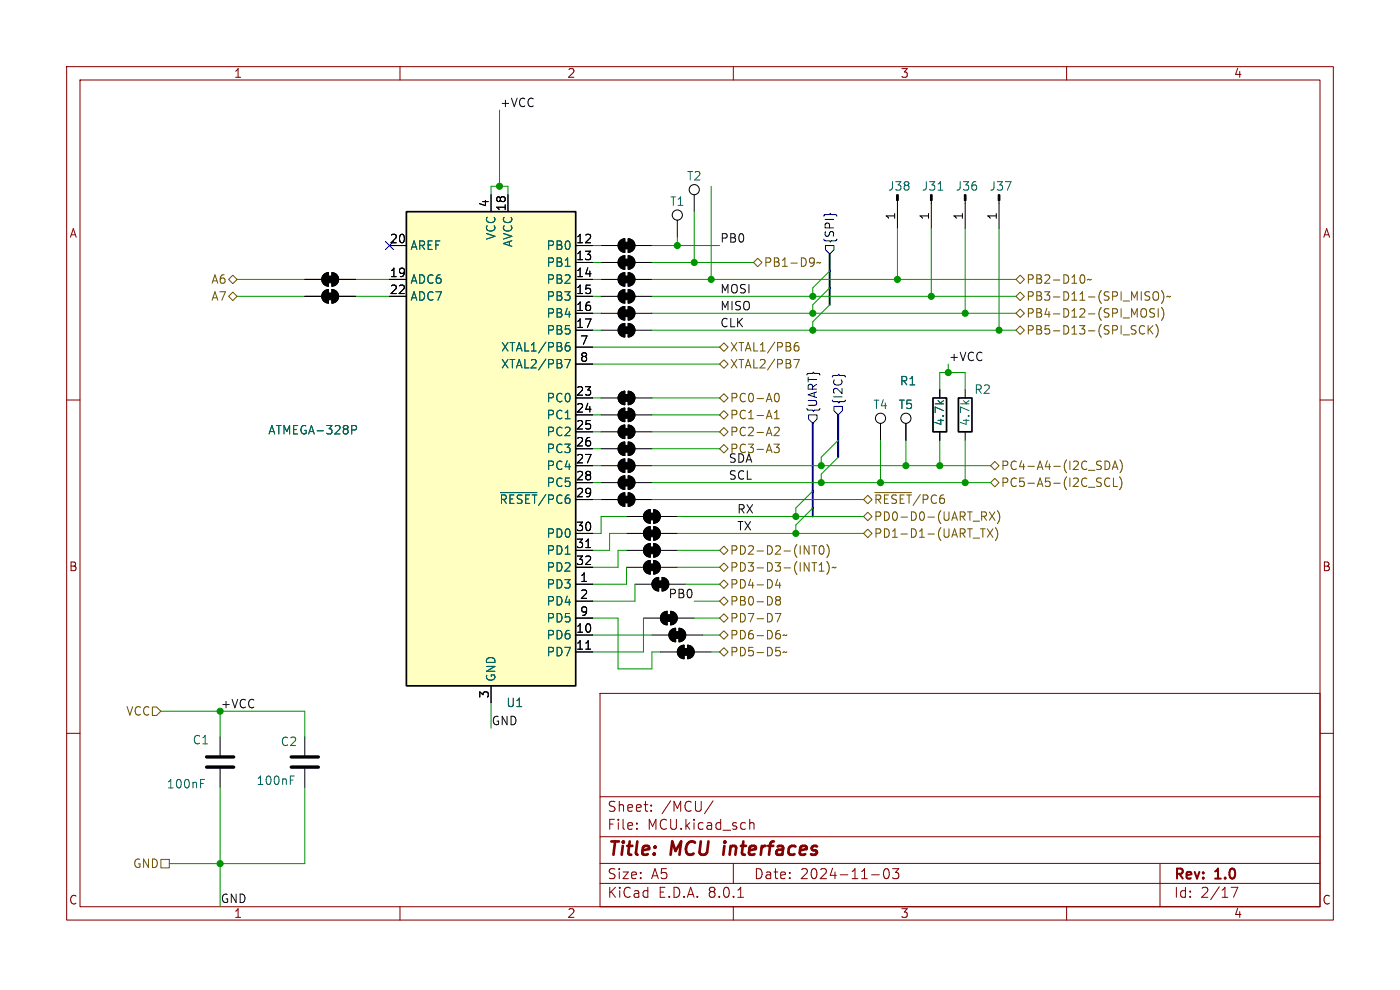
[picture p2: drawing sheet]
<svg xmlns="http://www.w3.org/2000/svg" width="297mm" height="210mm" viewBox="0 0 297 210" stroke-linecap="round" stroke-linejoin="round" font-family="sans-serif">
<g fill="none" stroke="#840000" stroke-width=".22">
<path d="M14.1 14.1h268.8v181.1h-268.8zM17 17h263v175.3h-263zM84.9 14.1v2.9M155.6 14.1v2.9M226.3 14.1v2.9M14.1 84.9h2.9M280 84.9h2.9M14.1 155.6h2.9M127.3 147.1h152.7v45.2h-152.7zM280 155.6h2.9M127.3 177.5h152.7M127.3 169h152.7"/>
<path d="M135.1 175.7v.2M135.1 174.6v.2M138.1 171.9v.2M138.1 170.8v.2M151.3 169.9l-1.8 2.7M159.1 173.8v2.1M159.1 174.7a.53 .53 0 0 1 .9 .1v1.1M84.9 192.3v2.9M127.3 187.4h152.7M127.3 183.2h152.7M155.6 192.3v2.9M155.6 183.2v4.2"/>
<path d="M156.5 190.3h1.2M184.9 185.6h1.6M187.6 184.5l.5-.2a1.33 1.33 0 0 1 0 2.1h-.2a1.29 1.29 0 0 1-.3-1.9zM189.4 184.3h1.3l-.7 .8a.58 .58 0 0 1 .7 .4v.5l-.2 .3-.8 .1-.3-.2M226.3 192.3v2.9M246.1 183.2v9.1M261.2 188.2h1.4l-.9 2.1"/>
</g>
<path d="M153.7 179.4l-.3 1.9" fill="none" stroke="#840000" stroke-width=".57"/>
<g fill="#000" stroke="#000" stroke-width=".22">
<path d="M132.2 51.4h1.4v1.4h-1.4zM132.2 58.6h1.4v1.4h-1.4zM132.2 55h1.4v1.4h-1.4zM131.5 51.1l.6-.4 .5-.1v2.9a1.44 1.44 0 0 1-1.4-.9 1.44 1.44 0 0 1 .3-1.5zM131.5 58.3l.6-.4 .5-.1v2.9a1.44 1.44 0 0 1-1.4-.9 1.44 1.44 0 0 1 .3-1.5zM131.5 54.7l.6-.4 .5-.1v2.9a1.44 1.44 0 0 1-1.4-.9 1.44 1.44 0 0 1 .3-1.5zM133.3 50.6a1.44 1.44 0 0 1 1.4 1.5 1.44 1.44 0 0 1-1.4 1.4zM133.3 54.2a1.44 1.44 0 0 1 1.4 1.5 1.44 1.44 0 0 1-1.4 1.4zM190.2 41.3h.4v1.2h-.4zM197.4 41.3h.3v1.2h-.3zM204.6 41.3h.3v1.2h-.3zM211.8 41.3h.3v1.2h-.3z"/>
<path d="M132.2 65.7h1.4v1.5h-1.4zM132.2 69.3h1.4v1.5h-1.4zM132.2 62.1h1.4v1.5h-1.4zM131.5 65.4l.6-.3 .5-.1v2.9a1.44 1.44 0 0 1-1.4-.9 1.44 1.44 0 0 1 .3-1.6zM131.5 69l.6-.3 .5-.1v2.9a1.44 1.44 0 0 1-1.4-.9 1.44 1.44 0 0 1 .3-1.6zM131.5 61.9l.6-.4 .5-.1v2.9a1.44 1.44 0 0 1-1.4-.9 1.44 1.44 0 0 1 .3-1.5zM133.3 65a1.44 1.44 0 0 1 1.4 1.5 1.44 1.44 0 0 1-1.4 1.4zM133.3 68.6a1.44 1.44 0 0 1 1.4 1.4 1.44 1.44 0 0 1-1.4 1.5zM133.3 61.4a1.44 1.44 0 0 1 1.4 1.5 1.44 1.44 0 0 1-1.4 1.4zM133.3 57.8a1.44 1.44 0 0 1 1.4 1.5 1.44 1.44 0 0 1-1.4 1.4zM132.2 105.3h1.4v1.4h-1.4zM132.2 101.7h1.4v1.4h-1.4z"/>
<path d="M131.5 105l.6-.4 .5-.1v2.9a1.44 1.44 0 0 1-1.4-.9 1.44 1.44 0 0 1 .3-1.5zM131.5 101.4l.6-.4 .5-.1v2.9a1.44 1.44 0 0 1-1.4-.9 1.44 1.44 0 0 1 .3-1.5zM133.3 104.5a1.44 1.44 0 0 1 1.4 1.5 1.44 1.44 0 0 1-1.4 1.4zM133.3 100.9a1.44 1.44 0 0 1 1.4 1.5 1.44 1.44 0 0 1-1.4 1.4zM137.6 116h1.4v1.5h-1.4zM137.6 112.4h1.4v1.5h-1.4zM136.9 115.7l.5-.3 .5-.1v2.9a1.44 1.44 0 0 1-1.3-.9 1.44 1.44 0 0 1 .3-1.6zM136.9 112.1l.5-.3 .5-.1v2.9a1.44 1.44 0 0 1-1.3-.9 1.44 1.44 0 0 1 .3-1.6zM138.7 115.3a1.44 1.44 0 0 1 1.4 1.4 1.44 1.44 0 0 1-1.4 1.5zM138.7 111.7a1.44 1.44 0 0 1 1.4 1.5 1.44 1.44 0 0 1-1.4 1.4zM143 134h1.4v1.4h-1.4zM142.3 133.7l.5-.3 .5-.1v2.8a1.44 1.44 0 0 1-1.3-.8 1.44 1.44 0 0 1 .3-1.6z"/>
<path d="M144 133.3a1.44 1.44 0 0 1 1.5 1.4 1.44 1.44 0 0 1-1.5 1.4zM144.8 137.6h1.4v1.4h-1.4zM144.1 137.3l.5-.3 .5-.1v2.8a1.44 1.44 0 0 1-1.3-.9 1.44 1.44 0 0 1 .3-1.5zM145.8 136.9a1.44 1.44 0 0 1 1.5 1.4 1.44 1.44 0 0 1-1.5 1.4z"/>
</g>
<g fill="none" stroke="#000" stroke-width=".22">
<path d="M127.5 52.1h3.6M127.5 59.3h3.6M127.5 55.7h3.6M131.5 51.1l.6-.4 .5-.1v2.9a1.44 1.44 0 0 1-1.4-.9 1.44 1.44 0 0 1 .3-1.5zM131.5 58.3l.6-.4 .5-.1v2.9a1.44 1.44 0 0 1-1.4-.9 1.44 1.44 0 0 1 .3-1.5zM131.5 54.7l.6-.4 .5-.1v2.9a1.44 1.44 0 0 1-1.4-.9 1.44 1.44 0 0 1 .3-1.5zM133.3 50.6a1.44 1.44 0 0 1 1.4 1.5 1.44 1.44 0 0 1-1.4 1.4zM133.3 57.8a1.44 1.44 0 0 1 1.4 1.5 1.44 1.44 0 0 1-1.4 1.4zM133.3 54.2a1.44 1.44 0 0 1 1.4 1.5 1.44 1.44 0 0 1-1.4 1.4zM134.7 52.1h3.6M134.7 59.3h3.6M134.7 55.7h3.6"/>
<path d="M190.4 42.5v6M197.6 42.5v6M204.8 42.5v6M211.9 42.5v6M127.5 66.5h3.6M127.5 70h3.6M127.5 62.9h3.6M131.5 65.4l.6-.3 .5-.1v2.9a1.44 1.44 0 0 1-1.4-.9 1.44 1.44 0 0 1 .3-1.6zM131.5 69l.6-.3 .5-.1v2.9a1.44 1.44 0 0 1-1.4-.9 1.44 1.44 0 0 1 .3-1.6zM131.5 61.9l.6-.4 .5-.1v2.9a1.44 1.44 0 0 1-1.4-.9 1.44 1.44 0 0 1 .3-1.5zM133.3 65a1.44 1.44 0 0 1 1.4 1.5 1.44 1.44 0 0 1-1.4 1.4zM133.3 68.6a1.44 1.44 0 0 1 1.4 1.4 1.44 1.44 0 0 1-1.4 1.5z"/>
<path d="M133.3 61.4a1.44 1.44 0 0 1 1.4 1.5 1.44 1.44 0 0 1-1.4 1.4zM134.7 66.5h3.6M134.7 70h3.6M134.7 62.9h3.6M127.5 106h3.6M127.5 102.4h3.6M131.5 105l.6-.4 .5-.1v2.9a1.44 1.44 0 0 1-1.4-.9 1.44 1.44 0 0 1 .3-1.5zM131.5 101.4l.6-.4 .5-.1v2.9a1.44 1.44 0 0 1-1.4-.9 1.44 1.44 0 0 1 .3-1.5zM132.9 116.7h3.6M132.9 113.2h3.6M133.3 104.5a1.44 1.44 0 0 1 1.4 1.5 1.44 1.44 0 0 1-1.4 1.4zM133.3 100.9a1.44 1.44 0 0 1 1.4 1.5 1.44 1.44 0 0 1-1.4 1.4z"/>
<path d="M134.7 106h3.6M134.7 102.4h3.6M136.9 115.7l.5-.3 .5-.1v2.9a1.44 1.44 0 0 1-1.3-.9 1.44 1.44 0 0 1 .3-1.6zM136.9 112.1l.5-.3 .5-.1v2.9a1.44 1.44 0 0 1-1.3-.9 1.44 1.44 0 0 1 .3-1.6zM138.7 115.3a1.44 1.44 0 0 1 1.4 1.4 1.44 1.44 0 0 1-1.4 1.5zM138.7 111.7a1.44 1.44 0 0 1 1.4 1.5 1.44 1.44 0 0 1-1.4 1.4zM140.1 116.7h3.6M140.1 113.2h3.6M138.3 134.7h3.6M140.1 138.3h3.6M142.3 133.7l.5-.3 .5-.1v2.8a1.44 1.44 0 0 1-1.3-.8 1.44 1.44 0 0 1 .3-1.6zM144 133.3a1.44 1.44 0 0 1 1.5 1.4 1.44 1.44 0 0 1-1.5 1.4z"/>
<path d="M144.1 137.3l.5-.3 .5-.1v2.8a1.44 1.44 0 0 1-1.3-.9 1.44 1.44 0 0 1 .3-1.5zM145.5 134.7h3.6M145.8 136.9a1.44 1.44 0 0 1 1.5 1.4 1.44 1.44 0 0 1-1.5 1.4zM147.3 138.3h3.6"/>
</g>
<path d="M199 40.3h1" fill="none" stroke="#006464" stroke-width=".22"/>
<path d="M86.2 44.9h35.9v100.6h-35.9z" fill="#ffffc2"/>
<path d="M86.2 44.9h35.9v100.6h-35.9zM197.9 84.4h2.9v7.2h-2.9zM203.3 84.4h2.9v7.2h-2.9z" fill="none" stroke="#000" stroke-width=".36"/>
<g fill="none" stroke="#000" stroke-width=".22">
<path d="M64.7 59.3h3.6M68.7 58.3l.5-.4 .5-.1v2.9a1.44 1.44 0 0 1-1.3-.9 1.44 1.44 0 0 1 .3-1.5zM70.4 57.8a1.44 1.44 0 0 1 1.4 1.5 1.44 1.44 0 0 1-1.4 1.4zM71.8 59.3h3.6M82.6 52.1h3.6M82.6 59.3h3.6M104.2 41.3v3.6M107.8 41.3v3.6M122.1 52.1h3.6M122.1 55.7h3.6M122.1 59.3h3.6M143.7 46.7v3.6"/>
<path d="M147.3 41.3v3.6M64.7 62.9h3.6M68.7 61.9l.5-.4 .5-.1v2.9a1.44 1.44 0 0 1-1.3-.9 1.44 1.44 0 0 1 .3-1.5zM70.4 61.4a1.44 1.44 0 0 1 1.4 1.5 1.44 1.44 0 0 1-1.4 1.4zM71.8 62.9h3.6M82.6 62.9h3.6M122.1 62.9h3.6M122.1 66.5h3.6M122.1 70h3.6M122.1 73.6h3.6M122.1 77.2h3.6M122.1 84.4h3.6"/>
<path d="M122.1 88h3.6M122.1 91.6h3.6M122.1 95.2h3.6M122.1 98.8h3.6M127.5 84.4h3.6M127.5 88h3.6M127.5 91.6h3.6M127.5 95.2h3.6M127.5 98.8h3.6M131.5 83.4l.6-.3 .5-.1v2.9a1.44 1.44 0 0 1-1.4-.9 1.44 1.44 0 0 1 .3-1.6zM131.5 87l.6-.3 .5-.1v2.8a1.44 1.44 0 0 1-1.4-.8 1.44 1.44 0 0 1 .3-1.6zM131.5 97.8l.6-.4 .5-.1v2.9a1.44 1.44 0 0 1-1.4-.9 1.44 1.44 0 0 1 .3-1.5z"/>
<path d="M131.5 90.6l.6-.3 .5-.1v2.8a1.44 1.44 0 0 1-1.4-.8 1.44 1.44 0 0 1 .3-1.6zM131.5 94.2l.6-.4h.5v2.8a1.44 1.44 0 0 1-1.4-.9 1.44 1.44 0 0 1 .3-1.5zM133.3 83a1.44 1.44 0 0 1 1.4 1.4 1.44 1.44 0 0 1-1.4 1.5zM133.3 86.6a1.44 1.44 0 0 1 1.4 1.4 1.44 1.44 0 0 1-1.4 1.4zM133.3 97.3a1.44 1.44 0 0 1 1.4 1.5 1.44 1.44 0 0 1-1.4 1.4zM133.3 90.2a1.44 1.44 0 0 1 1.4 1.4 1.44 1.44 0 0 1-1.4 1.4zM133.3 93.8a1.44 1.44 0 0 1 1.4 1.4 1.44 1.44 0 0 1-1.4 1.4zM134.7 84.4h3.6M134.7 88h3.6M134.7 91.6h3.6M134.7 95.2h3.6M134.7 98.8h3.6"/>
<path d="M186.8 89.8v3.6M192.2 89.8v3.6M199.4 82.6v1.8M199.4 91.6v1.8M204.8 82.6v1.8M204.8 91.6v1.8M122.1 102.4h3.6M122.1 106h3.6M122.1 113.2h3.6M122.1 116.7h3.6M124.3 116.2h1M132.9 109.6h3.6"/>
<path d="M136.9 119.3l.5-.3 .5-.1v2.9a1.44 1.44 0 0 1-1.3-.9 1.44 1.44 0 0 1 .3-1.6zM136.9 108.5l.5-.3 .5-.1v2.9a1.44 1.44 0 0 1-1.3-.9 1.44 1.44 0 0 1 .3-1.6zM138.7 118.9a1.44 1.44 0 0 1 1.4 1.4 1.44 1.44 0 0 1-1.4 1.5zM138.7 108.1a1.44 1.44 0 0 1 1.4 1.5 1.44 1.44 0 0 1-1.4 1.4zM140.1 109.6h3.6M122.1 123.9h3.6M122.1 134.7h3.6M122.1 138.3h3.6M122.1 127.5h3.6M122.1 120.3h3.6M122.1 131.1h3.6M124.3 137.7h1"/>
<path d="M132.9 120.3h3.6M134.7 123.9h3.6M136.5 131.1h3.6M138.7 122.9l.5-.3 .5-.1v2.9a1.44 1.44 0 0 1-1.3-.9 1.44 1.44 0 0 1 .3-1.6zM140.1 120.3h3.6M140.5 122.5a1.44 1.44 0 0 1 1.4 1.4 1.44 1.44 0 0 1-1.4 1.5zM140.5 130.1l.5-.3 .5-.1v2.9a1.44 1.44 0 0 1-1.3-.9 1.44 1.44 0 0 1 .3-1.6zM141.9 123.9h3.6M142.3 129.7a1.44 1.44 0 0 1 1.4 1.4 1.44 1.44 0 0 1-1.4 1.5zM143.7 131.1h3.6M46.7 156.3v3.9M64.7 156.3v3.9"/>
<path d="M104.2 145.5v3.6M46.7 163.1v3.9M64.7 163.1v3.9"/>
<circle cx="143.7" cy="45.6" r="1.08"/>
<circle cx="147.3" cy="40.2" r="1.08"/>
<circle cx="186.8" cy="88.7" r="1.08"/>
<circle cx="192.2" cy="88.7" r="1.08"/>
</g>
<path d="M119.8 76.3h1.2l-.8 1.8M120 73.5l.6-.2 .3 .4-.1 .7-.6 .1-.2-.2M120.8 72.7a.64 .64 0 0 0-.8 .4M74.6 90.3h.7l.3 .3-.1 .5-.9 .1M106.1 104.5h7.8M42.6 166.2h.6M42.6 165.3h.8M61.6 165.5h.6M61.6 164.6h.8" fill="none" stroke="#006464" stroke-width=".22"/>
<g fill="#000" stroke="#000" stroke-width=".22">
<path d="M69.3 58.6h1.5v1.4h-1.5zM68.7 58.3l.5-.4 .5-.1v2.9a1.44 1.44 0 0 1-1.3-.9 1.44 1.44 0 0 1 .3-1.5zM69.3 62.1h1.5v1.5h-1.5zM68.7 61.9l.5-.4 .5-.1v2.9a1.44 1.44 0 0 1-1.3-.9 1.44 1.44 0 0 1 .3-1.5zM70.4 61.4a1.44 1.44 0 0 1 1.4 1.5 1.44 1.44 0 0 1-1.4 1.4zM70.4 57.8a1.44 1.44 0 0 1 1.4 1.5 1.44 1.44 0 0 1-1.4 1.4zM132.2 83.7h1.4v1.4h-1.4zM132.2 87.3h1.4v1.4h-1.4zM132.2 98.1h1.4v1.4h-1.4zM132.2 90.9h1.4v1.4h-1.4zM132.2 94.5h1.4v1.4h-1.4zM131.5 83.4l.6-.3 .5-.1v2.9a1.44 1.44 0 0 1-1.4-.9 1.44 1.44 0 0 1 .3-1.6z"/>
<path d="M131.5 87l.6-.3 .5-.1v2.8a1.44 1.44 0 0 1-1.4-.8 1.44 1.44 0 0 1 .3-1.6zM131.5 97.8l.6-.4 .5-.1v2.9a1.44 1.44 0 0 1-1.4-.9 1.44 1.44 0 0 1 .3-1.5zM131.5 90.6l.6-.3 .5-.1v2.8a1.44 1.44 0 0 1-1.4-.8 1.44 1.44 0 0 1 .3-1.6zM131.5 94.2l.6-.4h.5v2.8a1.44 1.44 0 0 1-1.4-.9 1.44 1.44 0 0 1 .3-1.5zM133.3 83a1.44 1.44 0 0 1 1.4 1.4 1.44 1.44 0 0 1-1.4 1.5zM133.3 86.6a1.44 1.44 0 0 1 1.4 1.4 1.44 1.44 0 0 1-1.4 1.4zM133.3 90.2a1.44 1.44 0 0 1 1.4 1.4 1.44 1.44 0 0 1-1.4 1.4zM133.3 93.8a1.44 1.44 0 0 1 1.4 1.4 1.44 1.44 0 0 1-1.4 1.4zM133.3 97.3a1.44 1.44 0 0 1 1.4 1.5 1.44 1.44 0 0 1-1.4 1.4zM137.6 119.6h1.4v1.5h-1.4zM137.6 108.8h1.4v1.5h-1.4zM136.9 119.3l.5-.3 .5-.1v2.9a1.44 1.44 0 0 1-1.3-.9 1.44 1.44 0 0 1 .3-1.6z"/>
<path d="M136.9 108.5l.5-.3 .5-.1v2.9a1.44 1.44 0 0 1-1.3-.9 1.44 1.44 0 0 1 .3-1.6zM138.7 108.1a1.44 1.44 0 0 1 1.4 1.5 1.44 1.44 0 0 1-1.4 1.4zM138.7 118.9a1.44 1.44 0 0 1 1.4 1.4 1.44 1.44 0 0 1-1.4 1.5zM139.4 123.2h1.4v1.4h-1.4zM138.7 122.9l.5-.3 .5-.1v2.9a1.44 1.44 0 0 1-1.3-.9 1.44 1.44 0 0 1 .3-1.6zM140.5 122.5a1.44 1.44 0 0 1 1.4 1.4 1.44 1.44 0 0 1-1.4 1.5zM141.2 130.4h1.4v1.4h-1.4zM140.5 130.1l.5-.3 .5-.1v2.9a1.44 1.44 0 0 1-1.3-.9 1.44 1.44 0 0 1 .3-1.6zM142.3 129.7a1.44 1.44 0 0 1 1.4 1.4 1.44 1.44 0 0 1-1.4 1.5z"/>
</g>
<path d="M43.8 160.6h5.8M43.8 162.7h5.8M61.8 160.6h5.7M61.8 162.7h5.7" fill="none" stroke="#000" stroke-width=".72"/>
<g fill="none" stroke="#725600" stroke-width=".22">
<path d="M49.4 58.4l.9 .9-.9 .9-.9-.9zM159.9 55.7l.9-.9 .8 .9-.8 .9zM174.1 55.6l-.2 .2-.4-.2-.2 .2M216.4 58.4l.9 .9-.9 .9-.9-.9zM229.9 58.4l.2 .6-.2 1M231.5 59.2l-.2 .2-.4-.2-.2 .2M48.5 62.9l.9-.9 .9 .9-.9 .9zM152.7 77.2l.9-.9 .9 .9-.9 .9zM153.6 72.7l.9 .9-.9 .9-.9-.9zM168.4 76.3h1.2l-.8 1.8M168.6 73.5l.6-.2 .3 .4-.2 .7-.5 .1-.2-.2M169.3 72.7a.64 .64 0 0 0-.7 .4"/>
<path d="M215.5 62.9l.9-.9 .9 .9-.9 .9zM215.5 70l.9-.9 .9 .9-.9 .9zM216.4 65.6l.9 .9-.9 .9-.9-.9zM242.5 65.5a.6 .6 0 0 1 .7 .6v.6a.6 .6 0 0 1-.7 .6M242.8 69.2a.72 .72 0 0 0-.9 0 .72 .72 0 0 0-.2 .9 .67 .67 0 0 0 .3 .7 .67 .67 0 0 0 .8-.1M243.6 69.1v1.8M243.8 69.8l.8 1.1M244.6 69.1l-1 1M244.7 62.1a.6 .6 0 0 1 .7-.2 .6 .6 0 0 1 .4 .6v.6a.6 .6 0 0 1-.6 .6 .6 .6 0 0 1-.6-.6zM244.9 65.6l-.6-.1-.3 .2v.5l.8 .3 .1 .4-.3 .4-.7-.1M245.2 68.8a2.06 2.06 0 0 1 0 2.8M245.7 65.5v1.8"/>
<path d="M246.4 61.6a2.06 2.06 0 0 1 0 2.8M246.4 65.2a2.06 2.06 0 0 1 0 2.8M248.4 62.8l-.3 .2-.3-.2-.3 .2M152.7 88l.9-.9 .9 .9-.9 .9zM152.7 84.4l.9-.9 .9 .9-.9 .9zM152.7 91.6l.9-.9 .9 .9-.9 .9zM153.6 94.3l.9 .9-.9 .9-.9-.9zM164.2 94.2h1.1l-.6 .7 .5 .2v.7l-.2 .2h-.5l-.3-.2M164.3 90.8l.7-.2 .2 .2 .1 .3-1.1 1.3h1.1M164.3 88.8h1M164.3 87.5l.5-.5v1.8M164.5 83.6l.2-.2a.97 .97 0 0 1 .7 .8 .97 .97 0 0 1-.3 1h-.2a.97 .97 0 0 1-.4-1.6z"/>
<path d="M210.1 98.8l.9-.9 .9 .9-.9 .9zM234.4 97.8a.91 .91 0 0 1 1.1 .9 .91 .91 0 0 1-1.1 .9M236 99.6l.6-1.8 .6 1.8M236.1 99.1h.9M237.6 97.6a2.06 2.06 0 0 1 0 2.7M152.7 116.7l.9-.9 .9 .9-.9 .9zM172.2 115.8h1.1M172.8 115.8v1.8M173.8 119.9l.5-.5v1.8M173.9 115.9l.3-.1a.98 .98 0 0 1 .7 .7 .98 .98 0 0 1-.4 1l-.1 .1a.97 .97 0 0 1-.5-1.7zM175.4 119.1a2.06 2.06 0 0 1 0 2.7M175.4 115.5a2.06 2.06 0 0 1 0 2.7"/>
<path d="M183.2 106l.9-.9 .9 .9-.9 .9zM183.2 109.6l.9-.9 .9 .9-.9 .9zM183.2 113.2l.9-.9 .9 .9-.9 .9zM185.6 104.5h7.8M208 112.2h1M208.7 109.5l.6 .9M208.9 108.6l.4 .3-.1 .5-.3 .1M209.4 112.2l1.2 1.8M209.9 108.6l1.2 1.8M210.1 102.4l.9-.9 .9 .9-.9 .9zM210.6 112.2l-1.2 1.8M211.1 108.6l-1.2 1.8"/>
<path d="M211.2 111.9a2.06 2.06 0 0 1 0 2.8M211.6 108.3a2.06 2.06 0 0 1 0 2.8M235.4 101.6a.72 .72 0 0 0-.8 0 .72 .72 0 0 0-.3 .8 .67 .67 0 0 0 .4 .7 .67 .67 0 0 0 .7-.1M236.2 101.4v1.8h.9M237.5 101.1a2.06 2.06 0 0 1 0 2.8M152.7 120.3l.9-.9 .9 .9-.9 .9zM152.7 127.5l.9-.9 .9 .9-.9 .9zM152.7 138.3l.9-.9 .9 .9-.9 .9zM152.7 134.7l.9-.9 .9 .9-.9 .9zM152.7 131.1l.9-.9 .9 .9-.9 .9zM152.7 123.9l.9-.9 .9 .9-.9 .9zM164.5 130.1h1.2l-.8 1.8"/>
<path d="M164.9 127.3l-.4-.3 .4-.5h.3l.4 .4-.4 .4M164.9 127.3l-.4 .4 .1 .5 .3 .1h.3l.4-.3v-.3l-.4-.4M164.9 127.3h.3M165 122.9l-.5 1.3h1.2M165.4 123.6v1.2M166.9 138.3l-.2 .1-.4-.1-.2 .1M166.9 134.7l-.2 .1-.4-.1-.2 .1M173.8 121.2h1M177.4 120.3l-.3 .2-.3-.2-.3 .2M32.3 150h.9l.9 .9-.9 .9h-.9zM34.1 182.3h1.8v1.8h-1.8z"/>
</g>
<path d="M81.8 51.2l1.7 1.7M83.5 51.2l-1.7 1.7M175.1 52.1h1.8v.9l-.9 .9-.9-.9zM176.1 45.4l.1-.1v.1M177.7 79.6l.2-.2 .3 .2M171.5 88h1.8v.9l-.9 .9-.9-.9zM176.9 86.2h1.8v.9l-.9 .9-.9-.9z" fill="none" stroke="#000084" stroke-width=".22"/>
<path d="M176 53.9v10.8M172.4 89.8v19.8M177.8 88v9" fill="none" stroke="#000084" stroke-width=".43"/>
<g fill="none" stroke="#009600" stroke-width=".22">
<path d="M106 23.3v16.2M150.9 39.5v19.8M50.3 59.3h14.4M75.4 59.3h7.2M104.2 41.3v-1.8h3.6v1.8M125.7 59.3h1.8M125.7 55.7h1.8M125.7 52.1h1.8M138.3 59.3h77.2M138.3 55.7h21.6M138.3 52.1h14.4M143.7 50.3v1.8"/>
<path d="M147.3 44.9v10.8M176 57.5l-3.6 3.6v1.8M190.4 48.5v10.8M197.6 48.5v14.4M204.8 48.5v18M211.9 48.5v21.5M50.3 62.9h14.4M75.4 62.9h7.2M125.7 62.9h1.8M125.7 70h1.8M125.7 66.5h1.8M125.7 77.2h27"/>
<path d="M125.7 73.6h27M138.3 62.9h77.2M138.3 70h77.2M138.3 66.5h77.2M176 61.1l-3.6 3.6v1.8M176 64.7l-3.6 3.6v1.7M201.2 77.2v1.8M125.7 88h1.8M125.7 98.8h1.8M125.7 84.4h1.8M125.7 95.2h1.8M125.7 91.6h1.8"/>
<path d="M138.3 88h14.4M138.3 98.8h71.8M138.3 84.4h14.4M138.3 95.2h14.4M138.3 91.6h14.4M177.8 93.4l-3.6 3.6v1.8M177.8 97l-3.6 3.6v1.8M186.8 93.4v9M192.2 93.4v5.4M199.4 82.6v-3.6h5.4v3.6M199.4 93.4v5.4M204.8 93.4v9"/>
<path d="M125.7 106h1.8M125.7 102.4h1.8M132.9 116.7h-1.8v3.6h-5.4M132.9 113.2h-3.6v3.5h-3.6M132.9 109.6h-5.4v3.6h-1.8M138.3 106h44.9M138.3 102.4h71.8M143.7 116.7h9M143.7 109.6h39.5M143.7 113.2h39.5M172.4 104.2l-3.6 3.6v1.8M172.4 107.8l-3.6 3.6v1.8"/>
<path d="M125.7 131.1h5.4v10.8h7.2v-3.6h1.8M125.7 134.7h12.6M132.9 120.3v3.6h-7.2M134.7 123.9v3.6h-9M136.5 131.1v7.2h-10.8M143.7 120.3h9M145.5 123.9h7.2M147.3 127.5h5.4M147.3 131.1h5.4M149.1 134.7h3.6M150.9 138.3h1.8M34.1 150.9h30.6v5.4"/>
<path d="M46.7 150.9v5.4M104.2 149.1v5.4M46.7 167v25.2M64.7 167v16.2h-28.8"/>
</g>
<g fill="#009600" stroke="#009600" stroke-width=".22">
<circle cx="186.8" cy="102.4" r=".65"/>
<circle cx="174.2" cy="102.4" r=".65"/>
<circle cx="168.8" cy="113.2" r=".65"/>
<circle cx="168.8" cy="109.6" r=".65"/>
<circle cx="197.6" cy="62.9" r=".65"/>
<circle cx="190.4" cy="59.3" r=".65"/>
<circle cx="172.4" cy="70" r=".65"/>
<circle cx="204.8" cy="66.5" r=".65"/>
<circle cx="211.9" cy="70" r=".65"/>
<circle cx="172.4" cy="62.9" r=".65"/>
<circle cx="172.4" cy="66.5" r=".65"/>
<circle cx="150.9" cy="59.3" r=".65"/>
<circle cx="199.4" cy="98.8" r=".65"/>
<circle cx="201.2" cy="79" r=".65"/>
<circle cx="204.8" cy="102.4" r=".65"/>
<circle cx="192.2" cy="98.8" r=".65"/>
<circle cx="143.7" cy="52.1" r=".65"/>
<circle cx="106" cy="39.5" r=".65"/>
<circle cx="147.3" cy="55.7" r=".65"/>
<circle cx="174.2" cy="98.8" r=".65"/>
<circle cx="46.7" cy="150.9" r=".65"/>
<circle cx="46.7" cy="183.2" r=".65"/>
</g>
<g font-size="3.9" fill="#840000">
<text x="128.7" y="182.3">Title:</text>
<text x="142.4" y="182.3">MCU</text>
<text x="154.7" y="182.3">interfaces</text>
</g>
<g font-size="3" fill="#840000">
<text x="128.7" y="172.5">Sheet:</text>
<text x="140.3" y="172.5">/MCU/</text>
<text x="128.7" y="176.3">File:</text>
<text x="137.3" y="176.3">MCU.kicad_sch</text>
<text x="128.7" y="190.8">KiCad</text>
<text x="128.7" y="186.8">Size:</text>
<text x="138.1" y="186.8">A5</text>
<text x="139.6" y="190.8">E.D.A.</text>
<text x="150.4" y="190.8">8.0.1</text>
<text x="159.8" y="186.8">Date:</text>
<text x="169.7" y="186.8">2024-11-03</text>
<text x="248.9" y="187.1">Rev:</text>
<text x="248.9" y="190.8">Id:</text>
<text x="254.7" y="190.8">2/17</text>
<text x="257.9" y="187.1">1.0</text>
</g>
<g font-size="2.6" fill="#840000">
<text x="49.5" y="16.8">1</text>
<text x="120.2" y="16.8">2</text>
<text x="190.9" y="16.8">3</text>
<text x="261.6" y="16.8">4</text>
<text x="14.6" y="50.7">A</text>
<text x="280.5" y="50.7">A</text>
<text x="14.5" y="121.5">B</text>
<text x="280.4" y="121.5">B</text>
<text x="14.5" y="192.2">C</text>
<text x="49.5" y="195">1</text>
<text x="120.2" y="195">2</text>
<text x="190.9" y="195">3</text>
<text x="261.6" y="195">4</text>
<text x="280.4" y="192.2">C</text>
</g>
<g font-size="2.5" fill="#0f0f0f">
<text x="106" y="22.9">+VCC</text>
<text x="152.7" y="51.6">PB0</text>
<text x="152.7" y="66">MISO</text>
<text x="152.7" y="62.4">MOSI</text>
<text x="152.7" y="69.6">CLK</text>
<text x="201.2" y="76.7">+VCC</text>
<text x="154.5" y="101.9">SCL</text>
<text x="154.5" y="98.3">SDA</text>
<text x="156.3" y="109.1">RX</text>
<text x="156.3" y="112.7">TX</text>
<text x="141.7" y="127">PB0</text>
<text x="46.7" y="150.4">+VCC</text>
<text x="104.2" y="154">GND</text>
<text x="46.7" y="191.7">GND</text>
</g>
<g font-size="2.5" fill="#006464">
<text x="145.6" y="38.6">T2</text>
<text x="188.2" y="40.7">J38</text>
<text x="195.4" y="40.7">J31</text>
<text x="202.6" y="40.7">J36</text>
<text x="209.8" y="40.7">J37</text>
<text x="142" y="44">T1</text>
<text x="86.9" y="53.3">AREF</text>
<text x="105.4" y="51" transform="rotate(-90 105.4 51)">VCC</text>
<text x="109" y="52.6" transform="rotate(-90 109 52.6)">AVCC</text>
<text x="115.8" y="53.3">PB0</text>
<text x="115.8" y="56.9">PB1</text>
<text x="86.9" y="60.5">ADC6</text>
<text x="86.9" y="64.1">ADC7</text>
<text x="115.8" y="60.5">PB2</text>
<text x="115.8" y="64.1">PB3</text>
<text x="115.8" y="67.7">PB4</text>
<text x="115.8" y="71.3">PB5</text>
<text x="106.2" y="74.9">XTAL1/PB6</text>
<text x="106.2" y="78.5">XTAL2/PB7</text>
<text x="190.8" y="82">R1</text>
<text x="206.6" y="83.8">R2</text>
<text x="115.8" y="85.6">PC0</text>
<text x="115.8" y="89.2">PC1</text>
<text x="185.1" y="87.1">T4</text>
<text x="190.5" y="87.1">T5</text>
<text x="56.8" y="92.5">ATMEGA-328P</text>
<text x="115.8" y="92.8">PC2</text>
<text x="200.6" y="90.5" transform="rotate(-90 200.6 90.5)">4.7k</text>
<text x="206" y="90.5" transform="rotate(-90 206 90.5)">4.7k</text>
<text x="115.8" y="96.4">PC3</text>
<text x="115.8" y="100">PC4</text>
<text x="105.8" y="107.2">~{RESET}/PC6</text>
<text x="115.8" y="103.6">PC5</text>
<text x="115.8" y="114.4">PD0</text>
<text x="115.8" y="118">PD1</text>
<text x="115.8" y="125.2">PD3</text>
<text x="115.8" y="121.6">PD2</text>
<text x="115.8" y="128.7">PD4</text>
<text x="115.8" y="135.9">PD6</text>
<text x="115.8" y="132.3">PD5</text>
<text x="115.8" y="139.5">PD7</text>
<text x="105.4" y="144.8" transform="rotate(-90 105.4 144.8)">GND</text>
<text x="107.3" y="150.3">U1</text>
<text x="40.7" y="158.2">C1</text>
<text x="59.4" y="158.6">C2</text>
<text x="35.2" y="167.5">100nF</text>
<text x="54.3" y="166.8">100nF</text>
</g>
<g font-size="2.5">
<text x="103.8" y="44.1" transform="rotate(-90 103.8 44.1)">4</text>
<text x="107.4" y="45" transform="rotate(-90 107.4 45)">18</text>
<text x="190" y="46.8" transform="rotate(-90 190 46.8)">1</text>
<text x="197.2" y="46.8" transform="rotate(-90 197.2 46.8)">1</text>
<text x="204.4" y="46.8" transform="rotate(-90 204.4 46.8)">1</text>
<text x="211.6" y="46.8" transform="rotate(-90 211.6 46.8)">1</text>
<text x="82.6" y="51.7">20</text>
<text x="122.1" y="51.7">12</text>
<text x="82.6" y="58.9">19</text>
<text x="122.1" y="55.3">13</text>
<text x="122.1" y="58.9">14</text>
<text x="82.6" y="62.5">22</text>
<text x="122.1" y="62.5">15</text>
<text x="122.1" y="66.1">16</text>
<text x="122.1" y="69.7">17</text>
<text x="122.9" y="73.3">7</text>
<text x="122.9" y="76.9">8</text>
<text x="122.1" y="84.1">23</text>
<text x="122.1" y="87.6">24</text>
<text x="122.1" y="91.2">25</text>
<text x="122.1" y="94.8">26</text>
<text x="122.1" y="98.4">27</text>
<text x="122.1" y="102">28</text>
<text x="122.1" y="105.6">29</text>
<text x="122.1" y="112.8">30</text>
<text x="122.1" y="116.4">31</text>
<text x="122.1" y="120">32</text>
<text x="122.9" y="123.6">1</text>
<text x="122.9" y="127.2">2</text>
<text x="122.9" y="130.8">9</text>
<text x="122.1" y="134.3">10</text>
<text x="122.1" y="137.9">11</text>
<text x="103.8" y="148.3" transform="rotate(-90 103.8 148.3)">3</text>
</g>
<g font-size="2.5" fill="#000084">
<text x="177.2" y="51.8" transform="rotate(-90 177.2 51.8)">{SPI}</text>
<text x="173.6" y="87.7" transform="rotate(-90 173.6 87.7)">{UART}</text>
<text x="179" y="85.9" transform="rotate(-90 179 85.9)">{I2C}</text>
</g>
<g font-size="2.5" fill="#725600">
<text x="161.9" y="56.9">PB1-D9~</text>
<text x="44.7" y="64.1">A7</text>
<text x="44.7" y="60.5">A6</text>
<text x="217.6" y="64.1">PB3-D11-(SPI_MISO)~</text>
<text x="217.6" y="60.5">PB2-D10~</text>
<text x="217.6" y="71.3">PB5-D13-(SPI_SCK)</text>
<text x="217.6" y="67.7">PB4-D12-(SPI_MOSI)</text>
<text x="154.7" y="74.9">XTAL1/PB6</text>
<text x="154.7" y="78.5">XTAL2/PB7</text>
<text x="154.7" y="89.2">PC1-A1</text>
<text x="154.7" y="85.6">PC0-A0</text>
<text x="154.7" y="92.8">PC2-A2</text>
<text x="154.7" y="96.4">PC3-A3</text>
<text x="212.2" y="100">PC4-A4-(I2C_SDA)</text>
<text x="185.3" y="107.2">~{RESET}/PC6</text>
<text x="212.2" y="103.6">PC5-A5-(I2C_SCL)</text>
<text x="185.3" y="110.8">PD0-D0-(UART_RX)</text>
<text x="154.7" y="118">PD2-D2-(INT0)</text>
<text x="185.3" y="114.4">PD1-D1-(UART_TX)</text>
<text x="154.7" y="121.6">PD3-D3-(INT1)~</text>
<text x="154.7" y="125.2">PD4-D4</text>
<text x="154.7" y="128.7">PB0-D8</text>
<text x="154.7" y="135.9">PD6-D6~</text>
<text x="154.7" y="132.3">PD7-D7</text>
<text x="154.7" y="139.5">PD5-D5~</text>
<text x="26.6" y="152.1">VCC</text>
<text x="28.1" y="184.4">GND</text>
</g>
</svg>
